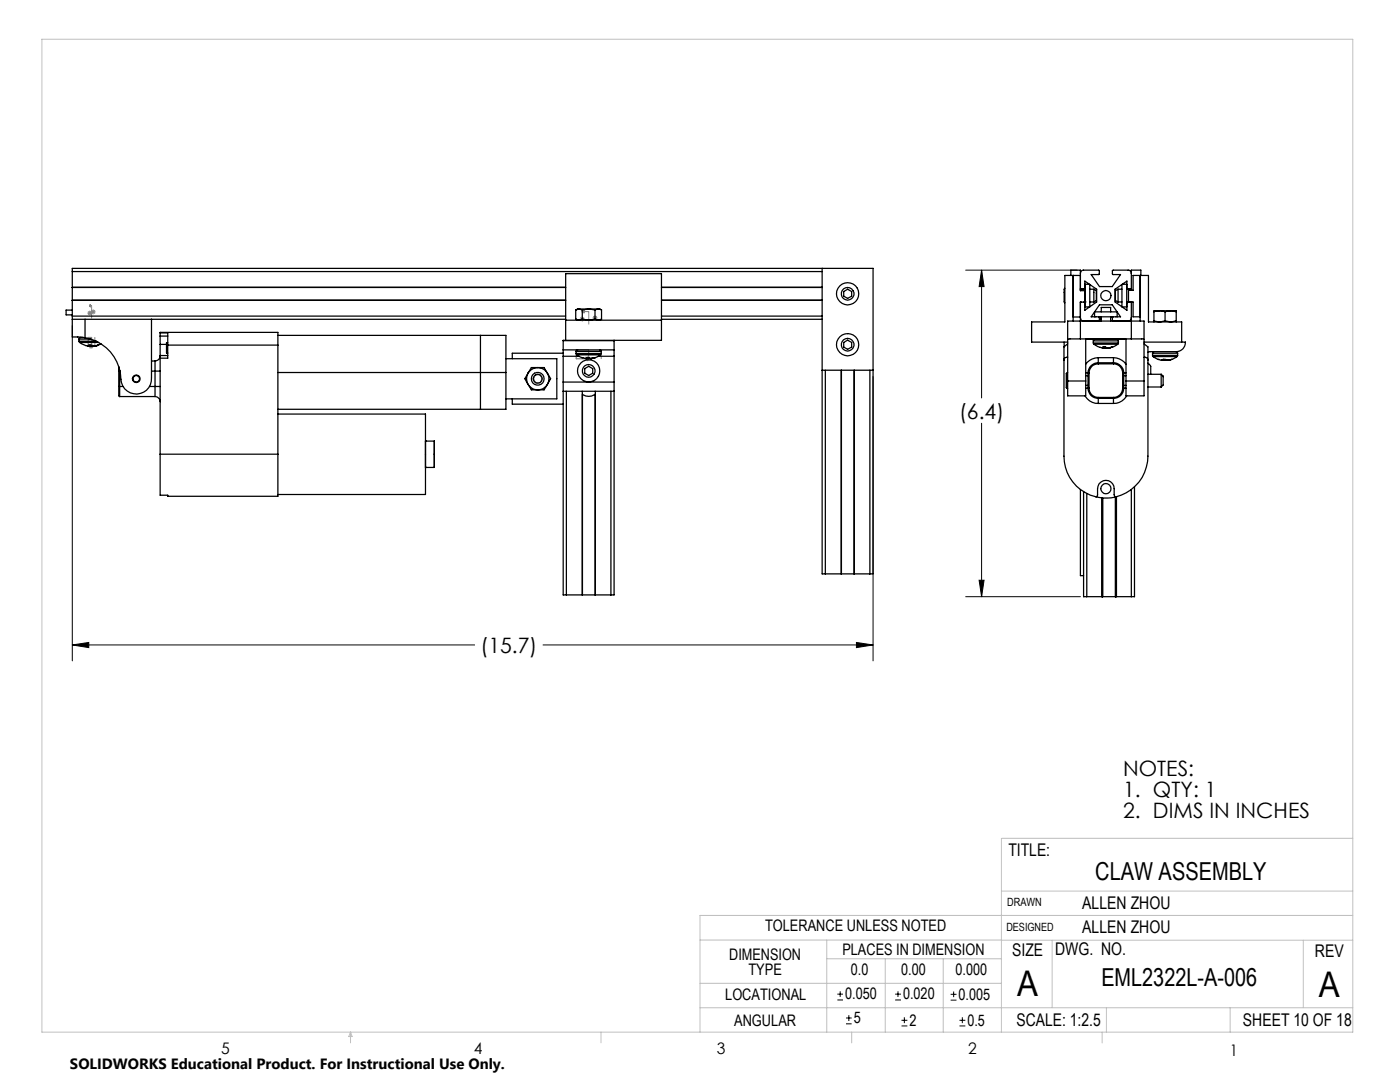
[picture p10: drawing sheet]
<svg xmlns="http://www.w3.org/2000/svg" width="279mm" height="216mm" viewBox="0 0 279 216" stroke-linecap="round" stroke-linejoin="round" font-family="sans-serif">
<g fill="none" stroke="#000" stroke-width=".2">
<path d="M192.7 53.9h22.3M195.9 53.9l.5 3.3h-1zM195.9 53.9v25.5M14.4 65v66.9M174.2 75.1v56.8M195.9 84.5v34.6M192.7 119.1h22.9M195.4 115.8h1l-.5 3.3zM14.4 128.7l3.3-.5v1zM14.4 128.7h80.3M108.4 128.7h65.8M170.9 128.2l3.3 .5-3.3 .5z"/>
<path d="M167.1 199.5h1.1M167.1 198.4h1.1M167.7 197.8v1.1M178.6 199.5h1.2M178.6 198.4h1.2M179.2 197.8v1.1M189.7 199.6h1.2M189.7 198.4h1.2M190.3 197.8v1.2M168.8 204.3h1.2M168.8 203.1h1.2M169.4 202.6v1.1"/>
<path d="M179.9 204.7h1.2M179.9 203.6h1.2M180.5 203v1.2M191.5 204.7h1.2M191.5 203.6h1.2M192.1 203v1.2"/>
</g>
<g fill="none" stroke="#808080" stroke-width=".2">
<path d="M17.4 62.5h1.1M17.6 62.1l.7 .7M17.7 69.1h1M17.8 68.8l.8 .7M17.9 62v1M18.1 62.2h1M18.2 68.6v1M18.2 61.9l.7 .7M18.3 62.1l-.7 .7M18.6 68.8l-.8 .7M18.6 61.7v1M18.9 61.9l-.7 .7"/>
<path d="M115.7 63.7h1M115.9 63.3l.7 .7M116.2 63.2v1M116.6 63.3l-.7 .7M116.7 71.6h1M116.8 71.2l.7 .7M117.2 71.1v1M117.5 71.2l-.7 .7M118.3 63.4h.9M118.4 63.1l.7 .7M118.7 62.9v1M119.1 63.1l-.7 .7"/>
</g>
<path d="M106.6 75.7a.79 .79 0 0 1 .9-.9 .79 .79 0 0 1 .4 1.3 .79 .79 0 0 1-1.3-.2v-.2" fill="none" stroke="#808080" stroke-width=".2" stroke-dasharray="15.2 1.3 1.3 1.3" stroke-dashoffset="14.7" stroke-linecap="butt"/>
<g fill="none" stroke="#c0c0c0" stroke-width=".2">
<path d="M8.4 7.8h261.6v198.2h-261.6zM199.8 177.8h70.2M270 167.3h-70.2v38.7M139.7 187.6h60.2M139.7 196.2h60.1M165 187.6v18.4M165 191.3h34.8M176.7 191.3v14.7M188.2 191.3v14.7M199.8 187.6h70.2M210 187.6v13.5M260.1 187.6v13.5"/>
<path d="M270 182.7h-130.3v23.3M70 206v2.1M70 206l.3 .8h-.7zM119.9 206v2.1M139.7 201.1h130.3M170 206v2.1M220 206v2.1M220.8 201.1v4.9M245.5 201.1v4.9"/>
</g>
<path d="M17.6 67.3h.7v1.8h-.7zM18 60.8v.4l-.1-.2zM106.9 74.8h.9l.4 .8-.4 .8h-.9l-.5-.8zM115 69.8h2.5v1.8h-2.5zM116.2 62.2l.4-.2v.4z" fill="none" stroke="#808080" stroke-width=".25"/>
<path d="M18 61.1v-.3M18.3 61h-.3M18.3 61v2.5M18.9 69.1v-1.8M116.4 62.3v-.3M117.5 62.2h-1.3M117.5 62.2v2.5M120 71.6v-1.8" fill="none" stroke="#808080" stroke-width=".2" stroke-dasharray="15.2 1.3 1.3 1.3"/>
<path d="M14.4 128.7l3.3-.5v1zM170.9 128.2l3.3 .5-3.3 .5zM195.9 53.9l.5 3.3h-1zM195.4 115.8h1l-.5 3.3z" fill="#000"/>
<g fill="none" stroke="#000" stroke-width=".25">
<path d="M14.4 54.2v-.6h159.8v60.9h-.6M14.4 54.2v8.9M14.4 57.3h98.5M14.4 59.9h98.5M14.4 57.4h98.5M14.4 54.2h149.7M132 57.3h32.1M132 59.9h32.1M132 57.4h32.1M164.1 53.6v60.9h.6M168.4 58.2l.8-.5 .8 .5v.9l-.8 .4-.8-.4zM212.5 57.5a3.5 3.5 0 0 0-.1 2.1v.7l.1 .1"/>
<path d="M213.7 55v-1.1h1.9v4.1h.9v2.3M214.2 55v9.1M215.6 57.7l.9-.1v-1.5l2.4 1.6v2.6l-2.4 1.6v-1.5l-.2-.1M215.6 54.5a.6 .6 0 0 1 .7-.6h3.1v.9h-1.6l1.6 2.4h2.6l1.6-2.4h-1.5l-.1-.1 .1-.8h3a.6 .6 0 0 1 .7 .6M215.6 57.7h.9M215.6 55h-3.1v9.2h-6.6v4.1h7.2M217.5 56.7h-1v4.5h1v-4.4M217.5 57.7h.8M218.3 57.7v2.6M218.3 57.7l.5 .3v2l-.5 .3M223.1 57.7v2.6M223.1 57.7l-.5 .3v2l.5 .3"/>
<path d="M223.1 57.7h.8M224 56.7h.9v4.5h-1v-4.4M224.9 57.7h.9M225.8 57.7l-.9-.1v-1.5l-2.4 1.6v2.6l2.4 1.6v-1.5l.2-.1M227.5 55v9.1M227.7 55v-1.1h-1.9v4M14.4 63.7v3.5l2.6 .2M14.4 63.7h2.6M14.4 63.1v.6M14.4 61.9h-1.2v.9h1.2M14.4 63.1h98.5M15.8 68.1l.1 .2"/>
<path d="M15.8 68.1h3.4M15.8 67.7h2.3M15.8 67.7v.4M15.9 68.3l1.6 .7M15.9 68.3h3.8M16.6 67.3l-.7 .1-.1 .3M17 63.7v3.7M17 63.7h95.9M17.5 69h.1M17.5 69l.2 .1M17.8 69.1h.2M17.8 69l-.2-.1h.6l.2 .1"/>
<path d="M17.8 69h.1M17.8 68.9v.1M18 69.1h.1M18 68.9v.2M18.1 69l-.1 .1M18.1 69h.1M18.1 69l.1-.1v.1M18.3 69h-.1M18.4 69h.4M18.4 69h.1M18.8 69v.1M18.9 69l.7-.1-.6 .1"/>
<path d="M18.9 69l-.2 .1M19 69l-.2 .1M19 69h.1M20.2 68.6l-.8 .4M23.7 74h.3M23.7 77.1h.2M23.7 77.1v1.9l.2 .1M23.7 73.1v.9M23.7 74v3.1M23.9 77.1v2M23.9 73.8v3.3M23.9 79.1h7"/>
<path d="M23.9 77.1h.7M29.8 77.1h1.1M30.2 63.7v11.7a3.1 3.1 0 0 1-2.9 3.2 3.1 3.1 0 0 1-3.2-2.9 8.6 8.6 0 0 0-7.1-8.3M30.2 72h.7M30.2 74h.7M30.9 72v2M30.9 74h1.1M30.9 77.1v2M30.9 77.1h1.1M30.9 79.1a1.09 1.09 0 0 1 1.1 1.1M30.9 74v3.1M32 70.9v.6"/>
<path d="M32 68.7v2.2M32 66.4v.7M32 71a1.09 1.09 0 0 1-1.1 1M32 66.4h1.5v5.1h-1.5M32 66.4v-.1h23.5v24.3M32 67.1v1.6M32 71.5v19.1M32 70.9h1.5M32 67.1h1.5M32 68.7h1.2M33.5 68.4h-.3v2h.3M33.5 68.9h22"/>
<path d="M55.5 74.3h45.5M55.5 66.9h45.5v7.4M95.9 66.9v14.8M101 74.3v7.4h-45.5M101 71.6h10.1v8h-10.1M102.2 79.6v1h10.2M105.4 76.7a2.27 2.27 0 0 0 1.9 1.1M105.4 74.5a2.33 2.33 0 0 0 0 2.2M105.4 74.5l-.7 1.1 .7 1.1M105.4 76.7l.6 1.1h1.3M107.3 73.3a2.42 2.42 0 0 0-1.9 1.2M107.3 73.3h-1.3l-.6 1.2"/>
<path d="M107.3 73.3a2.29 2.29 0 0 1 2 1.2M107.3 73.3h1.3l.7 1.2M109.3 74.5a2.33 2.33 0 0 1 0 2.2M109.3 76.7a2.16 2.16 0 0 1-2 1.1M109.3 76.7l-.7 1.1h-1.3M109.3 74.5l.6 1.1-.6 1.1M112.4 78.1v40.6h.6M112.4 68v1.8M112.4 69.8v1.3M112.4 76.2v1.9M112.4 71.1v5.1M112.4 70.5h-10.2v1.1"/>
<path d="M112.4 68h10.2M112.4 69.8h10.2M112.4 76.2h10.2M112.4 78.1h10.2M112.4 71.1h3.1M112.9 67.9v-13.3h19.1v13.3l-19.6 .1M112.9 63.9h19.1M113 78.1v40.6M114.9 63.7l.6 .2 .7-.2M114.9 63.7l.4 .2M114.9 61.8v1.9M115 70.6l.1 .2"/>
<path d="M115 70.6h5M115 70.1h5M115 70.1v.5M115.1 70.8l1 .6M115.1 70.8h4.7M115.3 69.8l-.3 .3M115.5 61.7l.7 .1M115.5 61.7h2M115.5 61.7l-.6 .1M116.1 71.4l.6 .1M116.1 71.4h.1M116.2 63.7l1.3 .2 1.2-.2"/>
<path d="M116.2 61.8v1.9M116.2 78.1v40.6M116.7 73.6l.8-.5 .8 .5v.9l-.8 .4-.8-.4zM116.7 71.5h.1M116.8 71.5h.2M117 71.5h.1M117.1 71.5v-.1h.5l.1 .1M117.1 71.5h.1M117.1 71.5h-.1M117.1 71.5v-.1v.1M117.3 71.5h-.2M117.3 71.5h.1"/>
<path d="M117.3 71.4v.1M117.5 61.7l1.2 .1M117.5 61.7h1.9M117.5 61.7l-1.3 .1M117.7 71.5h.1M117.8 71.5h.1M118 71.5h.1M118.2 71.5h-.2M118.2 71.5h-.3M118.2 71.5h.1M118.7 63.7a1.11 1.11 0 0 0 1.4 0M118.7 61.8v1.9"/>
<path d="M118.8 78.7a2.19 2.19 0 0 1-2.6 0v40M118.8 71.4l-.6 .1M118.8 71.4l-.7 .1M118.8 78.1v40.6M119.4 61.7l-.7 .1M119.4 61.7l.7 .1M119.4 71.1h3.2M119.7 69.8l.3 .3M119.8 70.8l-1 .6M120 70.6l-.2 .2M120 70.1v.5M120.1 63.7l-.4 .2"/>
<path d="M120.1 61.8v1.9M121.9 78.1v40.6M122.6 78.1v40.6h-.7M122.6 68v1.8M122.6 69.8v1.3M122.6 76.2v1.9M122.6 67.9v.1M122.6 71.1v5.1M132 63.7h32.1M132 63.1h32.1M164.1 73.9h10.1M164.7 73.9v40.6"/>
<path d="M167.9 73.9v40.6M168.4 68.3l.8-.4 .8 .4v1l-.8 .4-.8-.4zM170.5 73.9v40.6M173.6 73.9v40.6M212.4 68.3v.9M213 74.4v3.1M213 74.4l-.2 .1v2.8l.2 .2M213 74.4h.1M213 77.5h.1M213.1 68.6l-.8 .6v21.8a8.3 8.3 0 0 0 6.4 8.1M213.1 71.3a.58 .58 0 0 0-.8 .5M213.1 67.7v-3.6h15.2v3.6"/>
<path d="M213.1 67.7v8.3M213.1 76v3h3.6v-3M213.1 76h3.6M214.2 63.3h1.4M215.6 67.6l-2.5 .1M215.6 60.3h.1M215.6 63.4a.6 .6 0 0 0 .7 .7M215.6 60.3h.9M215.6 60.3v7.3M215.6 67.6h10.2M216.5 60.3h.1M216.5 79a2.98 2.98 0 0 0 2.7 1.5"/>
<path d="M216.7 76v-8.3h8v8.3M216.7 77.5h.4M216.7 74.4h.4M216.7 75h.4M216.7 76.9h.4M217.1 77.5h.2M217.1 74.4h.2M217.1 77.5a1.99 1.99 0 0 0 2.1 2M217.1 74.4v3.1M217.3 77.5a1.81 1.81 0 0 0 1.9 1.8M217.3 74.4v3.1M217.5 60.3h.8"/>
<path d="M218.2 68.4l.1 .3M218.2 68.4h5M218.2 68h5M218.2 68v.4M218.3 68.7l.8 .4 .9 .3M218.3 68.7h4.8M218.4 63.2v-1h4.6v1M218.5 67.7l-.3 .3M219.2 79.3v.2M219.2 72.6a1.81 1.81 0 0 0-1.9 1.8M219.2 72.4a2.05 2.05 0 0 0-2.1 2M219.2 72.4v.2"/>
<path d="M219.2 79.5v1M219.2 71.4v1M219.2 71.4a3.2 3.2 0 0 0-2.5 1.3M219.2 79.3h3M219.2 72.6h3M219.2 79.5h3M219.2 72.4h3M219.2 71.4h3M219.3 63.2l.1 .1v.8M219.4 60.8h2.6l1.6 2.4h-5.8zM219.7 63.2v.9M219.8 62.2v-.9h1.9v.9"/>
<path d="M219.8 63.2v.9M220 69.4h.2M220 69.4h.1M220.2 69.4h.1M220.2 69.4h.2M220.2 69.3v.1M220.4 69.4h.1M220.4 69.3v.1M220.5 69.3l-.1 .1M220.6 69.4h-.2M220.6 69.4h.1M220.6 69.3v.1"/>
<path d="M220.6 69.3h-.5l.1 .1M220.6 69.3l.2 .1M220.7 69.3l-.1 .1M220.8 69.4h.5M220.8 69.4h.1M221.2 69.4h.1M221.3 69.4l.7-.1-.5 .1M221.3 69.4h.1M221.4 69.4h-.2M221.4 69.4h.1M221.5 69.4h.1M221.7 63.2v.9"/>
<path d="M222 63.2v.9M222.2 63.2l-.2 .2M222.2 72.6a1.81 1.81 0 0 1 1.8 1.8M222.2 72.4a2.05 2.05 0 0 1 2.1 2M222.2 72.4v.2M222.2 79.3v.2M222.2 71.4v1M222.2 79.5v1M222.2 71.4a3.2 3.2 0 0 1 2.5 1.3M222.9 67.7l.3 .3M223.1 68.7l-1.3 .6M223.1 60.3h.8"/>
<path d="M223.2 68.4l-.1 .3M223.2 68v.4M224 77.5a1.81 1.81 0 0 1-1.8 1.8M224 74.4h.3M224 77.5h.3M224 74.4v3.1M224.3 77.5a1.99 1.99 0 0 1-2.1 2M224.3 74.4h.4M224.3 77.5h.4M224.3 75h.4M224.3 76.9h.4M224.3 74.4v3.1"/>
<path d="M224.7 76v3h3.6v-3M224.7 76h3.6M224.9 79a2.98 2.98 0 0 1-2.7 1.5M224.9 60.3h1.2v2.9h1.4M225.2 60.3v-2.4h.9v-2.9h3.1v9.2h6.6v4.1M225.8 67.6h2.4l.1 .1M225.8 63.4a.6 .6 0 0 1-.7 .7M225.8 60.3v7.3M228.3 71.3a.63 .63 0 0 1 .8 .5M228.3 68.6l.8 .6v21.8a8.4 8.4 0 0 1-6.5 8.2M228.3 67.7v8.3M228.3 68.3h8.3a1.85 1.85 0 0 1-1.9 1.9l-5.6 .1"/>
<path d="M229.1 72.5a1.39 1.39 0 0 1 .6 1.7v.5M229.1 74.7h2.6M229.1 77.2h2.6M230 70.9l.2 .3M230 70.9h5M230 70.5h5M230 70.5v.4M230.2 71.2l1 .5M230.2 71.2h4.7M230.3 64a3 3 0 0 0 2.2 0M230.3 64v.2M230.3 62.2v1.8"/>
<path d="M230.3 70.2l-.3 .3M231.2 71.7h.1M231.2 71.7l.9 .2M231.4 62l1.1 .2M231.4 62h2.2M231.4 62l-1.1 .2M231.4 62h-1.1v.2M231.7 74.7v2.5M231.7 74.7l.4 .3v1.8l-.4 .4M232.1 71.9h.1M232.1 71.9v-.2h.6v.2M232.1 71.9l.1-.2v.2"/>
<path d="M232.3 71.9h-.1M232.3 71.9h.1M232.3 71.7v.2M232.4 71.7l-.1 .2M232.5 64l1.1 .2 1.1-.2M232.5 62.2v1.8M232.7 71.9h.6M232.7 71.9h.1M233 71.9h.1M233.2 71.9h-.2M233.2 71.9h.1M233.3 71.9h.1"/>
<path d="M233.6 62l1.1 .2M233.6 62h1.1v2.2M233.6 62l-1.1 .2M233.9 71.7l-.6 .2M233.9 71.7l-.7 .2M234.7 70.2l.3 .3M234.9 71.2l-1 .5M235 70.9l-.1 .3M235 70.5v.4M32 90.6v8.2h1.5v.2h22v-8.4M32 90.6h23.5M55.5 82.6h29.4v8"/>
<path d="M84.9 88h.1M84.9 93.3h.1M84.9 90.6v8.1h-29.4M84.9 90.6v2.7M84.9 88v2.6M84.9 93.3h1.8M84.9 88h1.8M86.7 93.2v.1M86.7 90.6v2.6M86.7 88v2.6M215.6 97.7v17.2h.7M216.3 98.1v21h.6"/>
<path d="M216.9 98.5v20.6M218.7 99.1l.3-.4a2.16 2.16 0 0 1 1.7-2.9 1.64 1.64 0 0 1 1.7 1.7v1.3l.2 .4M218.7 99.1a8.5 8.5 0 0 0 3.9 .1M219.2 80.5h3M219.9 99.3v19.8M220 99.3v19.8M220.1 99.4v19.7M222.6 99.2v19.9M222.8 99.1v20M225.8 97.7v21.4M226.4 97.1v22h-.6M113 118.7h8.9"/>
<path d="M164.7 114.5h8.9M216.9 119.1h3M219.9 119.1h.1M220 119.1h2.6M222.6 119.1h.2M222.8 119.1h3"/>
<circle cx="169.2" cy="58.6" r="1.27"/>
<circle cx="169.2" cy="58.6" r="2.23"/>
<circle cx="220.7" cy="59" r="1.02"/>
<circle cx="27.2" cy="75.6" r=".76"/>
<circle cx="27.2" cy="75.6" r=".66"/>
<circle cx="107.3" cy="75.6" r="1.28"/>
<circle cx="107.3" cy="75.6" r=".88"/>
<circle cx="117.5" cy="74" r="1.27"/>
<circle cx="117.5" cy="74" r="2.22"/>
<circle cx="169.2" cy="68.8" r="1.27"/>
<circle cx="169.2" cy="68.8" r="2.22"/>
<circle cx="220.7" cy="97.5" r="1.02"/>
</g>
<g font-size="7.1">
<text x="203" y="198.7">A</text>
<text x="263.2" y="198.9">A</text>
</g>
<g font-size="4.9">
<text x="218.6" y="175.7">CLAW ASSEMBLY</text>
<text x="219.8" y="196.7">EML2322L-A-006</text>
</g>
<g font-size="4.2">
<text x="191.4" y="83.5">(6.4)</text>
<text x="95.9" y="130.3">(15.7)</text>
<text x="224.2" y="154.8">NOTES:</text>
<text x="224.2" y="158.9">1. QTY: 1</text>
<text x="224.2" y="163.1">2. DIMS IN INCHES</text>
</g>
<g font-size="3.5">
<text x="201.2" y="170.7">TITLE:</text>
<text x="216" y="181.4">ALLEN ZHOU</text>
<text x="202" y="190.7">SIZE</text>
<text x="210.6" y="190.6">DWG. NO.</text>
<text x="216" y="186.2">ALLEN ZHOU</text>
<text x="262.4" y="190.9">REV</text>
<text x="202.9" y="204.6">SCALE: 1:2.5</text>
<text x="248.1" y="204.6">SHEET 10 OF 18</text>
</g>
<g font-size="3.2">
<text x="152.7" y="185.7">TOLERANCE UNLESS NOTED</text>
<text x="145.5" y="191.5">DIMENSION</text>
<text x="168.1" y="190.5">PLACES IN DIMENSION</text>
<text x="149.4" y="194.6">TYPE</text>
<text x="169.8" y="194.6">0.0</text>
<text x="179.8" y="194.6">0.00</text>
<text x="190.7" y="194.6">0.000</text>
<text x="144.7" y="199.6">LOCATIONAL</text>
<text x="168.7" y="199.4">0.050</text>
<text x="180.2" y="199.4">0.020</text>
<text x="191.3" y="199.5">0.005</text>
<text x="146.5" y="204.6">ANGULAR</text>
<text x="170.4" y="204.2">5</text>
<text x="181.5" y="204.6">2</text>
<text x="193.1" y="204.6">0.5</text>
<text x="44.2" y="210.4">5</text>
<text x="94.6" y="210.3">4</text>
<text x="143.1" y="210.4">3</text>
<text x="193.2" y="210.3">2</text>
<text x="245.4" y="210.6">1</text>
</g>
<text font-size="3" x="14" y="213.3">SOLIDWORKS Educational Product. For Instructional Use Only.</text>
<g font-size="2.3">
<text x="200.8" y="185.7">DESIGNED</text>
<text x="201" y="180.9">DRAWN</text>
</g>
</svg>
